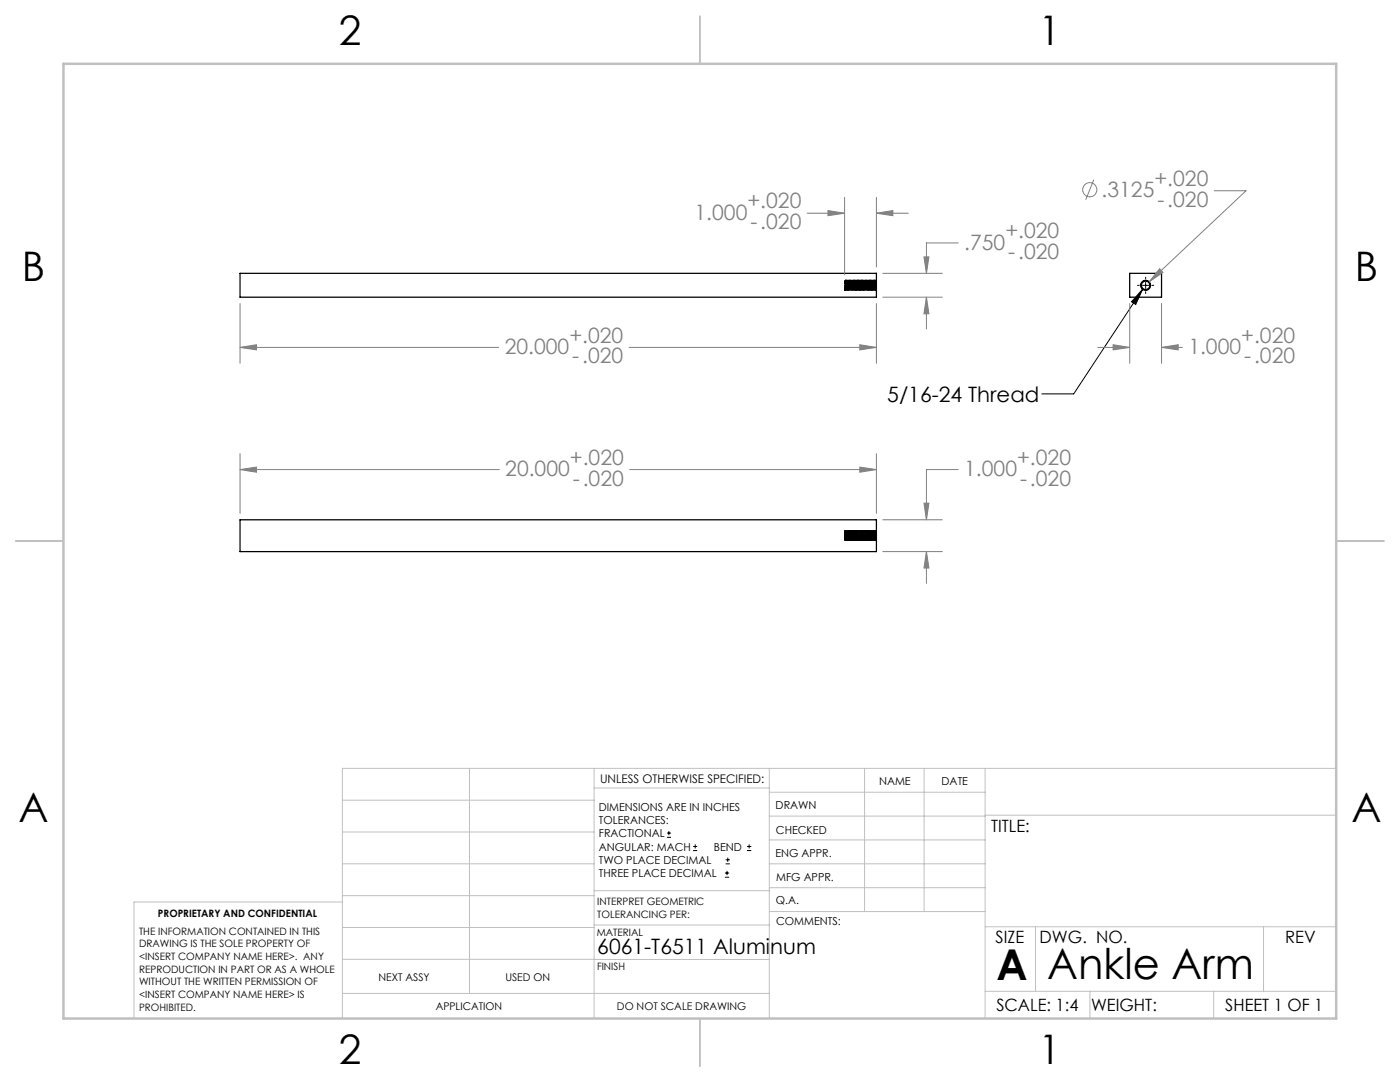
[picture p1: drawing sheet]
<svg xmlns="http://www.w3.org/2000/svg" width="279mm" height="216mm" viewBox="0 0 279 216" stroke-linecap="round" stroke-linejoin="round" font-family="sans-serif">
<g fill="none" stroke="#000" stroke-width=".25">
<path d="M47.9 54.5h127v4.8h-127zM225.5 54.5h6.3v4.8h-6.3zM228.6 57.8v.1M47.9 103.7h127v6.4h-127z"/>
<circle cx="228.6" cy="56.9" r=".85"/>
<circle cx="228.6" cy="56.9" r=".98"/>
</g>
<g fill="none" stroke="#000" stroke-width=".2" stroke-dasharray="1.3 .6">
<path d="M168.6 57.6v.3M168.6 57.9l.1-.2M168.6 57.9v-.3M168.6 56.1h-.1M168.7 57.8h.1M168.7 55.9l-.1 .2M168.7 55.9h.1M168.7 57.7l.1 .2M168.8 56.1l-.1-.2M168.8 57.9h.1M168.9 57.9l.1-.2M168.9 56.1h-.1"/>
<path d="M168.9 57.8h.1M169 55.9l-.1 .2M169 55.9h.1M169 57.7l.1 .2M169.1 56.1l-.1-.2M169.1 57.9h.1M169.1 57.9l.1-.2M169.1 56.1h.1M169.2 57.8h.1M169.2 55.9l-.1 .2M169.3 55.9h-.1M169.3 57.7v.2"/>
<path d="M169.3 56.1v-.2M169.4 57.9h.1M169.4 57.9l.1-.2M169.4 56.1h-.1M169.5 57.8h.1M169.5 55.9l-.1 .2M169.5 55.9h.1M169.5 57.7l.1 .2M169.6 56.1l-.1-.2M169.6 57.9h.1M169.7 57.9v-.2M169.7 56.1h-.1"/>
<path d="M169.7 57.8h.1M169.7 55.9v.2M169.8 55.9h.1M169.8 57.7l.1 .2M169.9 56.1l-.1-.2M169.9 57.9h.1M169.9 57.9l.1-.2M169.9 56.1h.1M170 57.8h.1M170 55.9l-.1 .2M170 55.9h.1M170.1 57.7v.2"/>
<path d="M170.1 56.1v-.2M170.1 57.9h.1M170.2 57.9l.1-.2M170.2 56.1h-.1M170.3 57.8h.1M170.3 55.9l-.1 .2M170.3 55.9h.1M170.3 57.7l.1 .2M170.4 56.1l-.1-.2M170.4 57.9h.1M170.5 57.9v-.2M170.5 56.1h-.1"/>
<path d="M170.5 57.8h.1M170.5 55.9v.2M170.6 55.9h-.1M170.6 57.7l.1 .2M170.7 56.1l-.1-.2M170.7 57.9h.1M170.7 57.9l.1-.2M170.7 56.1h.1M170.8 57.8h.1M170.8 55.9l-.1 .2M170.8 55.9h.1M170.9 57.7v.2"/>
<path d="M170.9 56.1l-.1-.2M170.9 57.9h.1M171 57.9l.1-.2M171 56.1h-.1M171.1 57.8h.1M171.1 55.9l-.1 .2M171.1 55.9h.1M171.1 57.7l.1 .2M171.2 56.1l-.1-.2M171.2 57.9h.1M171.2 57.9l.1-.2M171.3 56.1h-.1"/>
<path d="M171.3 57.8h.1M171.3 55.9v.2M171.4 55.9h-.1M171.4 57.7l.1 .2M171.5 56.1l-.1-.2M171.5 57.9h.1M171.5 57.9l.1-.2M171.5 56.1h.1M171.6 57.8h.1M171.6 55.9l-.1 .2M171.6 55.9h.1M171.6 57.7l.1 .2"/>
<path d="M171.7 56.1l-.1-.2M171.7 57.9h.1M171.8 57.9l.1-.2M171.8 56.1h-.1M171.9 57.8h.1M171.9 55.9l-.1 .2M171.9 55.9h.1M171.9 57.7l.1 .2M172 56.1l-.1-.2M172 57.9h.1M172 57.9l.1-.2M172.1 56.1h-.1"/>
<path d="M172.1 57.8h.1M172.1 55.9l-.1 .2M172.2 55.9h-.1M172.2 57.7l.1 .2M172.3 56.1l-.1-.2M172.3 57.9h.1M172.3 57.9l.1-.2M172.3 56.1h-.1M172.4 57.8h.1M172.4 55.9l-.1 .2M172.4 55.9h.1M172.4 57.7l.1 .2"/>
<path d="M172.5 56.1l-.1-.2M172.5 57.9h.1M172.6 57.9l.1-.2M172.6 56.1h-.1M172.6 57.8h.1M172.7 55.9l-.1 .2M172.7 55.9h.1M172.7 57.7l.1 .2M172.8 56.1l-.1-.2M172.8 57.9h.1M172.8 57.9l.1-.2M172.8 56.1h.1"/>
<path d="M172.9 57.8h.1M172.9 55.9l-.1 .2M173 55.9h-.1M173 57.7v.2M173 56.1v-.2M173.1 57.9h.1M173.1 57.9l.1-.2M173.1 56.1h-.1M173.2 57.8h.1M173.2 55.9l-.1 .2M173.2 55.9h.1M173.2 57.7l.1 .2"/>
<path d="M173.3 56.1l-.1-.2M173.3 57.9h.1M173.4 57.9v-.2M173.4 56.1h-.1M173.4 57.8h.1M173.5 55.9l-.1 .2M173.5 55.9h.1M173.5 57.7l.1 .2M173.6 56.1l-.1-.2M173.6 57.9h.1M173.6 57.9l.1-.2M173.6 56.1h.1"/>
<path d="M173.7 57.8h.1M173.7 55.9l-.1 .2M173.8 55.9h-.1M173.8 57.7v.2M173.8 56.1v-.2M173.9 57.9h.1M173.9 57.9l.1-.2M173.9 56.1h-.1M174 57.8h.1M174 55.9l-.1 .2M174 55.9h.1M174 57.7l.1 .2"/>
<path d="M174.1 56.1l-.1-.2M174.1 57.9h.1M174.2 57.9v-.2M174.2 56.1h-.1M174.2 57.8h.1M174.2 55.9v.2M174.3 55.9h-.1M174.3 57.7l.1 .2M174.4 56.1l-.1-.2M174.4 57.9h.1M174.4 57.9l.1-.2M174.4 56.1h.1"/>
<path d="M174.5 57.8h.1M174.5 55.9l-.1 .2M174.5 55.9h.1M174.6 57.7v.2M174.6 56.1v-.2M174.6 57.9h.1M174.7 57.9l.1-.1M174.7 56.1h-.1M174.8 57.8h.1M174.8 55.9l-.1 .2M174.8 57.7l.1 .2M174.8 57.8l.1 .1"/>
<path d="M174.9 57.9h-.2M174.9 55.9h-.1M228.6 57.9l-.3-.1M168.5 107.7l.1 .2M168.6 105.9v.3M168.6 106v-.1M168.6 107.9h.1M168.7 107.9v-.2M168.7 106h-.1M168.7 107.7h.1M168.8 105.9l-.1 .1M168.8 105.9h.1"/>
<path d="M168.8 107.7l.1 .2M168.9 106l-.1-.1M168.9 107.9h.1M168.9 107.9l.1-.2M168.9 106h.1M169 107.7h.1M169 105.9l-.1 .1M169.1 105.9h-.1M169.1 107.7l.1 .2M169.1 106v-.1M169.2 107.9h.1M169.2 107.9l.1-.2"/>
<path d="M169.2 106h-.1M169.3 107.7h.1M169.3 105.9l-.1 .1M169.3 105.9h.1M169.3 107.7l.1 .2M169.4 106l-.1-.1M169.4 107.9h.1M169.5 107.9v-.2M169.5 106h-.1M169.5 107.7h.1M169.6 105.9l-.1 .1M169.6 105.9h.1"/>
<path d="M169.6 107.7l.1 .2M169.7 106l-.1-.1M169.7 107.9h.1M169.7 107.9l.1-.2M169.7 106h.1M169.8 107.7h.1M169.8 105.9l-.1 .1M169.9 105.9h-.1M169.9 107.7v.2M169.9 106v-.1M170 107.9h.1M170 107.9l.1-.2"/>
<path d="M170 106h-.1M170.1 107.7h.1M170.1 105.9l-.1 .1M170.1 105.9h.1M170.1 107.7l.1 .2M170.2 106l-.1-.1M170.2 107.9h.1M170.3 107.9v-.2M170.3 106h-.1M170.3 107.7h.1M170.3 105.9v.1M170.4 105.9h-.1"/>
<path d="M170.4 107.7l.1 .2M170.5 106l-.1-.1M170.5 107.9h.1M170.5 107.9l.1-.2M170.5 106h.1M170.6 107.7h.1M170.6 105.9l-.1 .1M170.6 105.9h.1M170.7 107.7v.2M170.7 106l-.1-.1M170.7 107.9h.1M170.8 107.9l.1-.2"/>
<path d="M170.8 106h-.1M170.9 107.7h.1M170.9 105.9l-.1 .1M170.9 105.9h.1M170.9 107.7l.1 .2M171 106l-.1-.1M171 107.9h.1M171 107.9l.1-.2M171.1 106h-.1M171.1 107.7h.1M171.1 105.9v.1M171.2 105.9h-.1"/>
<path d="M171.2 107.7l.1 .2M171.3 106l-.1-.1M171.3 107.9h.1M171.3 107.9l.1-.2M171.3 106h.1M171.4 107.7h.1M171.4 105.9l-.1 .1M171.4 105.9h.1M171.5 107.7v.2M171.5 106l-.1-.1M171.5 107.9h.1M171.6 107.9l.1-.2"/>
<path d="M171.6 106h-.1M171.7 107.7h.1M171.7 105.9l-.1 .1M171.7 105.9h.1M171.7 107.7l.1 .2M171.8 106l-.1-.1M171.8 107.9h.1M171.8 107.9l.1-.2M171.9 106h-.1M171.9 107.7h.1M171.9 105.9l-.1 .1M172 105.9h-.1"/>
<path d="M172 107.7l.1 .2M172.1 106l-.1-.1M172.1 107.9h.1M172.1 107.9l.1-.2M172.1 106h.1M172.2 107.7h.1M172.2 105.9l-.1 .1M172.2 105.9h.1M172.2 107.7l.1 .2M172.3 106l-.1-.1M172.3 107.9h.1M172.4 107.9l.1-.2"/>
<path d="M172.4 106h-.1M172.4 107.7h.1M172.5 105.9l-.1 .1M172.5 105.9h.1M172.5 107.7l.1 .2M172.6 106l-.1-.1M172.6 107.9h.1M172.6 107.9l.1-.2M172.6 106h.1M172.7 107.7h.1M172.7 105.9l-.1 .1M172.8 105.9h-.1"/>
<path d="M172.8 107.7l.1 .2M172.8 106v-.1M172.9 107.9h.1M172.9 107.9l.1-.2M172.9 106h-.1M173 107.7h.1M173 105.9l-.1 .1M173 105.9h.1M173 107.7l.1 .2M173.1 106l-.1-.1M173.1 107.9h.1M173.2 107.9v-.2"/>
<path d="M173.2 106h-.1M173.2 107.7h.1M173.3 105.9l-.1 .1M173.3 105.9h.1M173.3 107.7l.1 .2M173.4 106l-.1-.1M173.4 107.9h.1M173.4 107.9l.1-.2M173.4 106h.1M173.5 107.7h.1M173.5 105.9l-.1 .1M173.6 105.9h-.1"/>
<path d="M173.6 107.7l.1 .2M173.6 106v-.1M173.7 107.9h.1M173.7 107.9l.1-.2M173.7 106h-.1M173.8 107.7h.1M173.8 105.9l-.1 .1M173.8 105.9h.1M173.8 107.7l.1 .2M173.9 106l-.1-.1M173.9 107.9h.1M174 107.9v-.2"/>
<path d="M174 106h-.1M174 107.7h.1M174 105.9v.1M174.1 105.9h.1M174.1 107.7l.1 .2M174.2 106l-.1-.1M174.2 107.9h.1M174.2 107.9l.1-.2M174.2 106h.1M174.3 107.7h.1M174.3 105.9l-.1 .1M174.3 105.9h.1"/>
<path d="M174.4 107.7v.2M174.4 106v-.1M174.4 107.9h.1M174.5 107.9l.1-.2M174.5 106h-.1M174.6 107.7h.1M174.6 105.9l-.1 .1M174.6 105.9h.1M174.6 107.7l.1 .2M174.7 106l-.1-.1M174.7 107.9h.2M174.8 106h-.1"/>
<path d="M174.8 105.9v.1M174.9 106.9h-.2M174.9 105.9h-.1"/>
</g>
<path d="M170.2 57.9l-.2-2-.1 1.9M170.5 57.9l-.2-2-.1 1.9M171.2 57.9l-.1-2-.1 1.9M171.5 57.9l-.1-2-.1 1.9M173.6 57.9l-.1-2-.1 1.9M173.9 57.9l-.1-2-.2 1.9M174.7 57.9l-.2-2-.1 1.9" fill="none" stroke="#000" stroke-width=".2" stroke-dasharray="1.3 .6" stroke-dashoffset=".6"/>
<path d="M168.7 57.7l-.1-1.6v.5M169.1 57.9l-.1-2-.1 2-.2-1.9-.1 1.8M171 57.9l-.2-2-.1 2-.1-1.9-.1 1.8M173.4 57.7l-.1-1.6-.1 1.7-.2-1.7-.1 1.7-.1-1.7-.2 1.7-.1-1.7-.1 1.6M173.5 57.7l-.1-1.6-.2 1.7-.1-1.7-.1 1.7-.2-1.7-.1 1.7-.1-1.7-.2 1.7M174.4 57.9l-.1-2-.1 2-.2-1.9-.1 1.8M174.9 106.9l-.1-1-.1 2-.1-2-.2 2-.1-2-.1 2-.1-2-.2 2-.1-2-.1 2-.2-2-.1 2-.1-2-.2 2-.1-2-.1 2-.2-2-.1 2-.1-2-.2 2-.1-2-.1 2-.2-2-.1 2-.1-2-.2 2-.1-2-.1 2-.2-2-.1 2-.1-2-.2 2-.1-2-.1 2-.2-2-.1 2-.1-2-.1 2-.2-2-.1 2-.1-2-.2 2-.1-2-.1 2-.2-2-.1 2-.1-2-.2 2v-1" fill="none" stroke="#000" stroke-width=".2" stroke-dasharray="1.3 .6" stroke-dashoffset=".5"/>
<path d="M169.9 57.9l-.1-2-.1 2-.2-2-.1 2-.2-1.9-.1 1.8M173.4 57.9l-.2-2-.1 2-.1-2-.2 2-.1-1.9-.1 1.8M168.6 106.9v.8M168.6 106.2v.7" fill="none" stroke="#000" stroke-width=".2" stroke-dasharray="1.3 .6" stroke-dashoffset=".4"/>
<path d="M170.6 57.7l-.1-1.6-.2 1.7-.1-1.7-.1 1.7-.2-1.7-.1 1.7M171.6 57.7l-.1-1.6-.2 1.7-.1-1.7-.1 1.7-.2-1.7-.1 1.6M172.4 57.7l-.2-1.6-.1 1.7-.1-1.7-.1 1.7-.2-1.7-.1 1.6M172.6 57.9l-.2-2-.1 2-.1-2-.2 2-.1-2-.1 2-.2-1.9-.1 1.8M174.9 57.9l-.1-1.9-.2 1.9-.1-2-.1 2-.2-2-.1 2-.1-2-.1 2-.2-2-.1 2-.1-2-.2 2-.1-2-.1 2-.2-2-.1 2-.1-2-.2 2-.1-2-.1 2-.2-2-.1 2-.1-2-.2 2-.1-2-.1 2-.2-2-.1 2-.1-2-.2 2-.1-2-.1 2-.2-2-.1 2-.1-2-.2 2-.1-2-.1 2-.1-2-.2 2-.1-2-.1 2-.2-2-.1 2-.1-2-.2 1.9-.2 .1 .2-.1-.1-1.9-.1 2" fill="none" stroke="#000" stroke-width=".2" stroke-dasharray="1.3 .6" stroke-dashoffset=".3"/>
<path d="M174.5 57.7l-.1-1.6-.2 1.7-.1-1.7-.1 1.6M174.8 57.7l-.1-1.6-.1 1.7-.2-1.7-.1 1.7" fill="none" stroke="#000" stroke-width=".2" stroke-dasharray="1.3 .6" stroke-dashoffset=".1"/>
<g fill="none" stroke="#000" stroke-width=".2" stroke-dasharray="1.3 .6" stroke-dashoffset="-.1">
<path d="M169 57.7l-.1-1.6-.2 1.7M169.3 57.7l-.2-1.6-.1 1.7M169.5 57.7l-.1-1.6-.1 1.7M169.8 57.7l-.1-1.6-.2 1.7M170.5 57.7l-.1-1.6-.1 1.6M170.8 57.7l-.1-1.6-.2 1.6M170.9 57.7l-.2-1.6-.1 1.7M171.1 57.7l-.1-1.6-.1 1.7M171.4 57.7l-.1-1.6-.2 1.7M171.6 57.7l-.1-1.6-.1 1.7M171.9 57.7l-.1-1.6-.1 1.7M172.2 57.7l-.1-1.6-.2 1.7"/>
<path d="M172.4 57.7l-.1-1.6-.1 1.7M173.7 57.7l-.1-1.6-.1 1.6M173.8 57.7l-.2-1.6-.1 1.7M174 57.7l-.2-1.6-.1 1.6M174 57.7l-.1-1.6-.1 1.7M174.3 57.7l-.1-1.6-.2 1.7M174.8 57.8l-.2-1.7-.1 1.6"/>
</g>
<path d="M170.3 57.7l-.2-1.6-.1 1.7-.1-1.7-.2 1.7-.1-1.7-.1 1.7-.2-1.7-.1 1.7-.1-1.7-.2 1.7-.1-1.7h-.2h.2l-.1 1.6-.1-1.6" fill="none" stroke="#000" stroke-width=".2" stroke-dasharray="1.3 .6" stroke-dashoffset="-.2"/>
<path d="M168.6 56.1v1.5M174.8 106.9l-.1-.9-.1 1.7-.2-1.7-.1 1.7-.1-1.7-.2 1.7-.1-1.7-.1 1.7-.2-1.7-.1 1.7-.1-1.7-.2 1.7-.1-1.7-.1 1.7-.2-1.7-.1 1.7-.1-1.7-.2 1.7-.1-1.7-.1 1.7-.1-1.7-.2 1.7-.1-1.7-.1 1.7-.2-1.7-.1 1.7-.1-1.7-.2 1.7-.1-1.7-.1 1.7-.2-1.7-.1 1.7-.1-1.7-.2 1.7-.1-1.7-.1 1.7-.2-1.7-.1 1.7-.1-1.7-.2 1.7-.1-1.7-.1 1.7-.2-1.7-.1 1.7-.1-1.7-.2 1.7-.1-1.7v.5" fill="none" stroke="#000" stroke-width=".2" stroke-dasharray="1.3 .6" stroke-dashoffset=".7"/>
<path d="M228.3 56.1a.92 .92 0 0 0-.4 1.5M228.6 57.9a.92 .92 0 0 0 .8-1.3" fill="none" stroke="#000" stroke-width=".2" stroke-dasharray="1.3 .6" stroke-dashoffset=".9"/>
<path d="M174.7 106.9l-.1-1-.1 2-.2-2-.1 2-.1-2-.1 2-.2-2-.1 2-.1-2-.2 2-.1-2-.1 2-.2-2-.1 2-.1-2-.2 2-.1-2-.1 2-.2-2-.1 2-.1-2-.2 2-.1-2-.1 2-.2-2-.1 2-.1-2-.2 2-.1-2-.1 2-.2-2-.1 2-.1-2-.2 2-.1-2-.1 2-.1-2-.2 2-.1-2-.1 2-.2-2-.1 2-.1-2-.2 2-.1-2-.1 2-.1-1.7M174.8 106.9v-.9l-.2 1.7-.1-1.7-.1 1.7-.2-1.7-.1 1.7-.1-1.7-.2 1.7-.1-1.7-.1 1.7-.2-1.7-.1 1.7-.1-1.7-.2 1.7-.1-1.7-.1 1.7-.2-1.7-.1 1.7-.1-1.7-.2 1.7-.1-1.7-.1 1.7-.1-1.7-.2 1.7-.1-1.7-.1 1.7-.2-1.7-.1 1.7-.1-1.7-.2 1.7-.1-1.7-.1 1.7-.2-1.7-.1 1.7-.1-1.7-.2 1.7-.1-1.7-.1 1.7-.2-1.7-.1 1.7-.1-1.7-.2 1.7-.1-1.7-.1 1.7-.2-1.7-.1 1.7-.1-1.7-.1 1.7" fill="none" stroke="#000" stroke-width=".2" stroke-dasharray="1.3 .6" stroke-dashoffset=".2"/>
<g fill="none" stroke="#808080" stroke-width=".2">
<path d="M168.6 39.4v15.4M174.9 39.4v13.9M218.3 35.8l-1.6 4.1M242.3 38.1h6.4l-19.4 18.1M161.1 42.5h7.5M165.2 42l3.4 .5-3.4 .5zM174.9 42.5l3.3-.5v1zM174.9 42.5h6.4M176.2 54.5h11.9M176.2 59.3h11.9M184.4 51.3h1l-.5 3.2zM184.9 59.3l.5 3.3h-1z"/>
<path d="M184.9 59.3v6.4M191.2 48.5h-6.3v6M231.4 53.6l.7 .8-2.8 1.8zM47.9 69.3l3.3-.5v1zM47.9 60.6v11.9M47.9 69.3h51.6M125.6 69.3h49.3M171.6 68.8l3.3 .5-3.3 .5zM174.9 60.6v11.9M219.1 69.3h6.4M222.1 68.8l3.4 .5-3.4 .5zM225.5 60.6v11.9"/>
<path d="M231.8 69.3l3.3-.5v1zM231.8 69.3h4.2M231.8 60.6v11.9M47.9 93.7l3.3-.5v1zM47.9 90.5v11.9M47.9 93.7h51.8M125.7 93.7h49.2M171.6 93.2l3.3 .5-3.3 .5zM174.9 90.5v11.9M191.2 93.7h-6.3v10M176.2 110.1h11.9M176.2 103.7h11.9"/>
<path d="M184.4 100.4h1l-.5 3.3zM184.9 110.1l.5 3.2h-1zM184.9 110.1v6.3"/>
<circle cx="217.5" cy="37.9" r="1.41"/>
</g>
<g fill="none" stroke="#000" stroke-width=".2">
<path d="M227 56.9h.4M228 56.9h1.3M228 57.7l-13.7 20.9h-6.4M228 57.7l-1.3 3-.9-.5zM228.6 55.3v.4M228.6 56.3v1.3M228.6 58.2v.4M229.9 56.9h.4M133.1 167.1h.8M133.1 166.2h.8M133.5 165.8v.9M138.3 169.7h.8"/>
<path d="M138.3 168.9h.8M138.7 168.5v.8M144.7 175h.8M144.7 174.2h.8M144.8 172.4h.9M144.8 171.6h.9M145.1 173.8v.8M145.2 171.1v.9M149.1 169.7h.8M149.1 168.9h.8M149.5 168.5v.8"/>
</g>
<g fill="none" stroke="#c0c0c0" stroke-width=".2">
<path d="M68.3 159.7h50.3M93.7 153.3v44.9M118.6 153.3v49.9M118.6 157.2h34.9M153.5 153.3v49.9M153.5 158.1h43.1M172.5 153.3v28.6M184.4 153.3v28.6M196.6 153.3v49.9M266.7 153.3h-198.4v49.9M68.3 178.7h50.3M68.3 172.4h50.3"/>
<path d="M68.3 166h50.3M68.3 180h-41.6v23.2M118.6 177.7h35M153.5 167.6h43.1M153.5 162.8h43.1M153.5 172.4h43.1M153.5 177.1h43.1M196.6 162.7h70.1M68.3 198.2h85.2M68.3 191.4l85.2 .1M68.3 185.1h50.3M118.6 184.6h35"/>
<path d="M153.6 181.9h43M196.6 197.8h70.1M196.6 184.9h70.1M206.7 184.9v12.9M217.5 197.8v5.4M242.2 197.8v5.4M252.2 184.9v12.9"/>
</g>
<path d="M139.7 3.2v9.5M3.1 107.9h9.6M266.7 107.9h9.5M139.7 203.2v9.6" fill="none" stroke="#c0c0c0" stroke-width=".25"/>
<path d="M12.7 12.7h254v190.5h-254z" fill="none" stroke="#c0c0c0" stroke-width=".5"/>
<path d="M228 57.7l-1.3 3-.9-.5z" fill="#000"/>
<path d="M171.6 68.8l3.3 .5-3.3 .5zM47.9 69.3l3.3-.5v1zM184.4 51.3h1l-.5 3.2zM184.9 59.3l.5 3.3h-1zM165.2 42l3.4 .5-3.4 .5zM174.9 42.5l3.3-.5v1zM231.4 53.6l-2.1 2.6 2.8-1.8zM231.8 69.3l3.3-.5v1zM222.1 68.8l3.4 .5-3.4 .5zM171.6 93.2l3.3 .5-3.3 .5zM47.9 93.7l3.3-.5v1zM184.9 110.1l.5 3.2h-1zM184.4 100.4h1l-.5 3.3z" fill="#808080"/>
<g font-size="8.5">
<text x="198.9" y="195.5">A</text>
<text x="209" y="195.4">Ankle Arm</text>
</g>
<g font-size="8.1">
<text x="67.6" y="8.9">2</text>
<text x="207.3" y="8.9">1</text>
<text x="4.4" y="56.1">B</text>
<text x="270.4" y="56.1">B</text>
<text x="3.7" y="164.1">A</text>
<text x="269.7" y="164.1">A</text>
<text x="67.6" y="212.4">2</text>
<text x="207.3" y="212.4">1</text>
</g>
<g font-size="4.2" fill="#808080">
<text x="149.2" y="41.6">+.020</text>
<text x="219.8" y="39.4">.3125</text>
<text x="230.4" y="37.1">+.020</text>
<text x="231" y="41.2">-.020</text>
<text x="138.6" y="43.9">1.000</text>
<text x="149.7" y="45.7">-.020</text>
<text x="200.6" y="47.5">+.020</text>
<text x="192.4" y="49.8">.750</text>
<text x="201.2" y="51.7">-.020</text>
<text x="100.7" y="70.6">20.000</text>
<text x="113.6" y="68.4">+.020</text>
<text x="237.2" y="70.6">1.000</text>
<text x="247.7" y="68.4">+.020</text>
<text x="114.2" y="72.5">-.020</text>
<text x="248.3" y="72.5">-.020</text>
<text x="100.8" y="95">20.000</text>
<text x="113.7" y="92.8">+.020</text>
<text x="192.4" y="95">1.000</text>
<text x="203" y="92.8">+.020</text>
<text x="114.3" y="96.9">-.020</text>
<text x="203.6" y="96.9">-.020</text>
</g>
<g font-size="4.2">
<text x="177.1" y="80.2">5/16-24 Thread</text>
<text x="119.2" y="190.4">6061-T6511 Aluminum</text>
</g>
<g font-size="3.4">
<text x="197.8" y="166">TITLE:</text>
<text x="198.7" y="188.1">SIZE</text>
<text x="207.5" y="188.1">DWG. NO.</text>
<text x="256.5" y="188.2">REV</text>
<text x="198.8" y="201.7">SCALE: 1:4</text>
<text x="217.7" y="201.8">WEIGHT:</text>
<text x="244.5" y="201.7">SHEET 1 OF 1</text>
</g>
<text font-size="2.4" x="119.8" y="156.2">UNLESS OTHERWISE SPECIFIED:</text>
<g font-size="2.2">
<text x="119.5" y="161.8">DIMENSIONS ARE IN INCHES</text>
<text x="154.8" y="161.4">DRAWN</text>
<text x="175.4" y="156.6">NAME</text>
<text x="187.9" y="156.7">DATE</text>
<text x="119.5" y="164.4">TOLERANCES:</text>
<text x="119.5" y="167.1">FRACTIONAL</text>
<text x="154.9" y="166.3">CHECKED</text>
<text x="119.5" y="169.7">ANGULAR: MACH</text>
<text x="119.5" y="172.4">TWO PLACE DECIMAL</text>
<text x="142.5" y="169.7">BEND</text>
<text x="154.8" y="171">ENG APPR.</text>
<text x="119.5" y="175">THREE PLACE DECIMAL</text>
<text x="154.9" y="175.7">MFG APPR.</text>
<text x="154.9" y="180.4">Q.A.</text>
<text x="154.9" y="184.6">COMMENTS:</text>
</g>
<g font-size="2.1">
<text x="75.5" y="195.7">NEXT ASSY</text>
<text x="100.9" y="195.7">USED ON</text>
<text x="86.9" y="201.5">APPLICATION</text>
<text x="123.1" y="201.6">DO NOT SCALE DRAWING</text>
</g>
<g font-size="2">
<text x="31.5" y="182.9">PROPRIETARY AND CONFIDENTIAL</text>
<text x="119.2" y="180.6">INTERPRET GEOMETRIC</text>
<text x="119.2" y="183.1">TOLERANCING PER:</text>
<text x="27.8" y="186.5">THE INFORMATION CONTAINED IN THIS</text>
<text x="27.8" y="189">DRAWING IS THE SOLE PROPERTY OF</text>
<text x="27.8" y="191.6">&lt;INSERT COMPANY NAME HERE&gt;. ANY</text>
<text x="119.1" y="186.7">MATERIAL</text>
<text x="27.8" y="194.1">REPRODUCTION IN PART OR AS A WHOLE</text>
<text x="27.8" y="196.6">WITHOUT THE WRITTEN PERMISSION OF</text>
<text x="119.1" y="193.5">FINISH</text>
<text x="27.8" y="199.1">&lt;INSERT COMPANY NAME HERE&gt; IS</text>
<text x="27.8" y="201.7">PROHIBITED.</text>
</g>
</svg>
